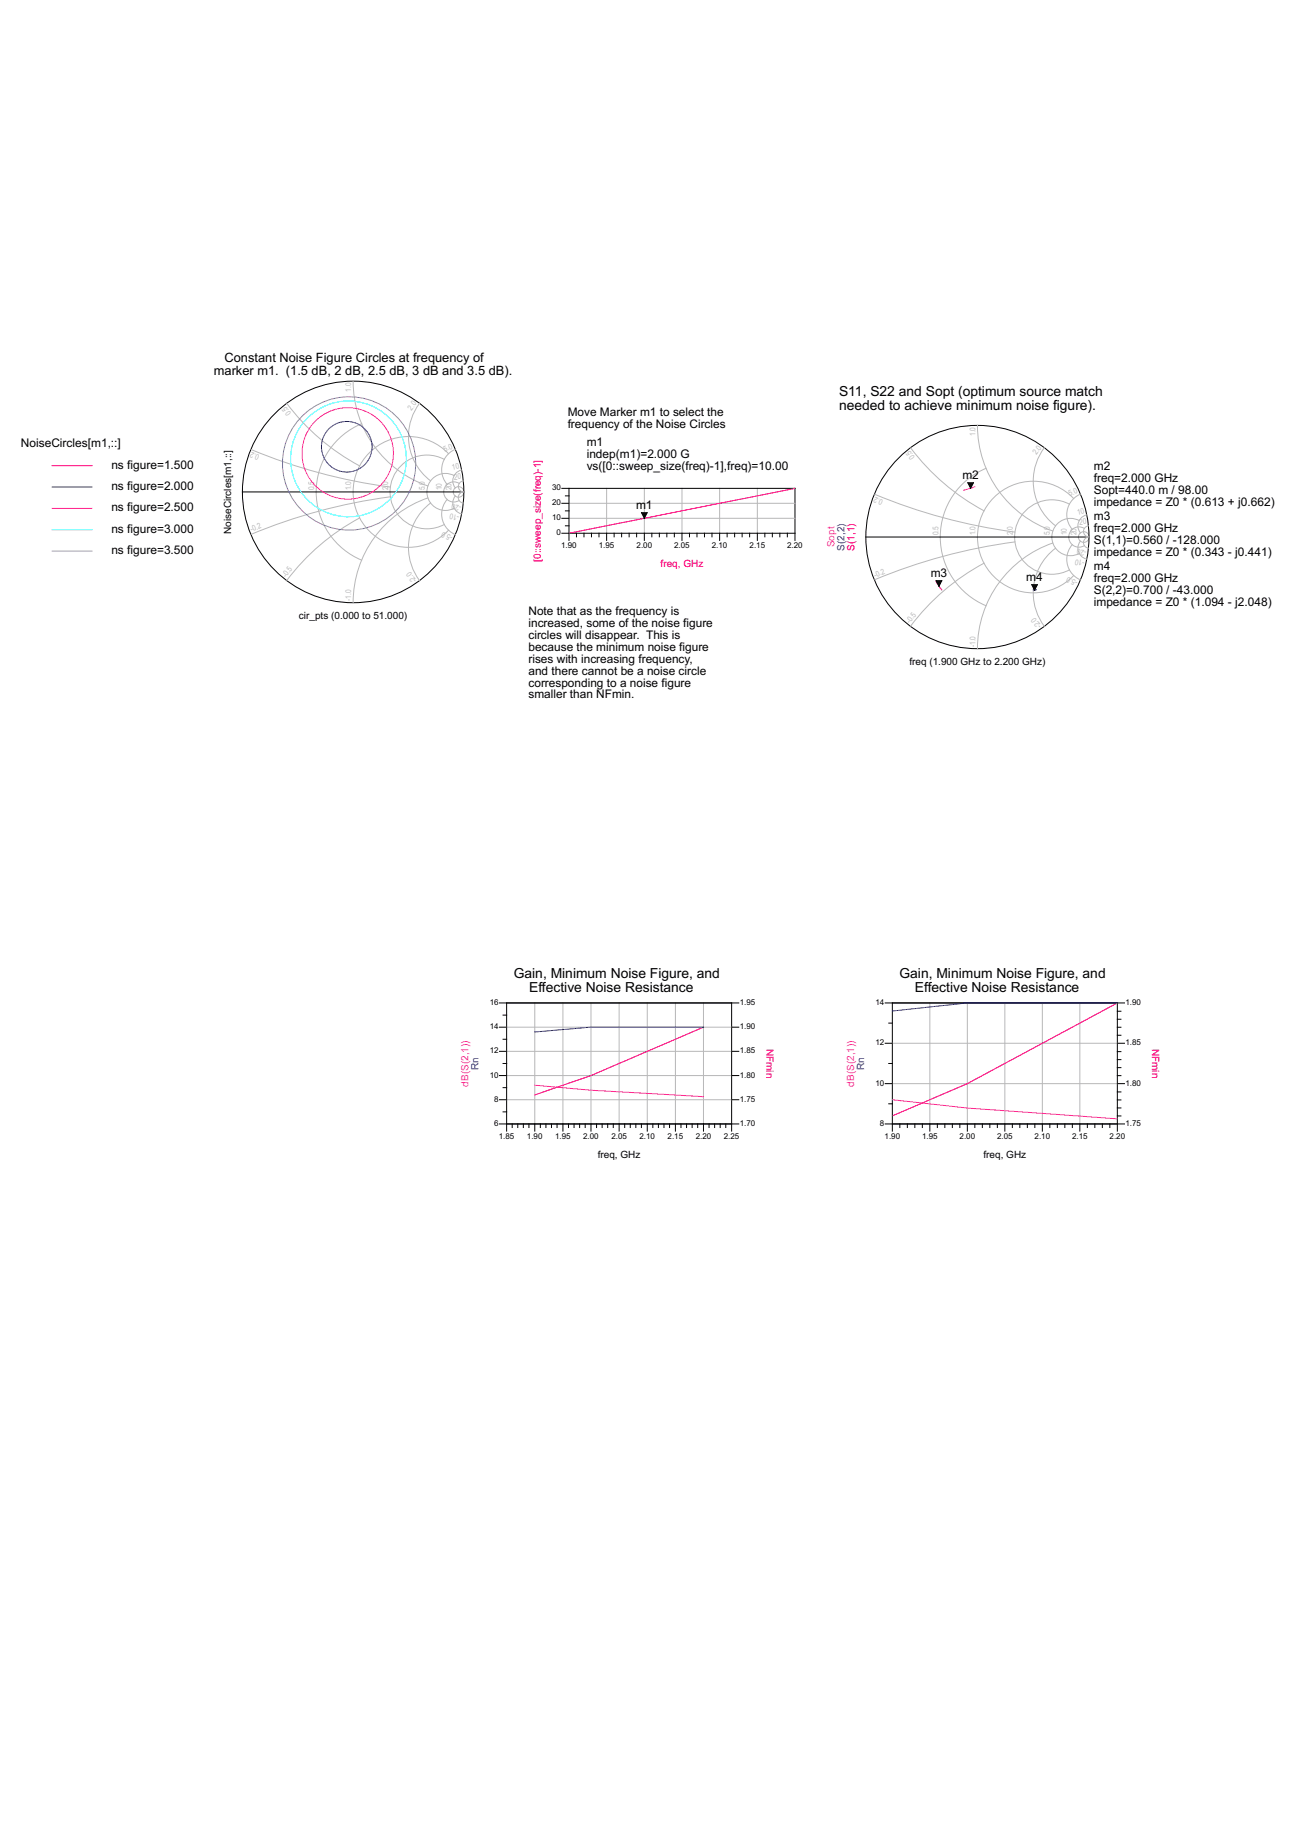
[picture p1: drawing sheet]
<svg xmlns="http://www.w3.org/2000/svg" width="210mm" height="297mm" viewBox="0 0 210 297" stroke-linecap="round" stroke-linejoin="round" font-family="sans-serif">
<g fill="none" stroke="#b8b8b8" stroke-width=".16">
<path d="M40.5 72.5a88.7 88.7 0 0 0 22.4 6M46.3 65.1a35.9 35.9 0 0 0 11.7 10M57 61.5a17.9 17.9 0 0 0 12 16.9M58.3 68.3a11.9 11.9 0 0 0-7.3 11 11.9 11.9 0 0 0 7.3 11M67.7 65a8.9 8.9 0 0 0 1.8 12.5M71.7 74.1a5.9 5.9 0 0 0-8.8 5.2 5.9 5.9 0 0 0 8.8 5.3M72.4 73.2a8.9 8.9 0 0 0-12.8-.2 8.9 8.9 0 0 0 0 12.7 8.9 8.9 0 0 0 12.8-.2M73.3 76.7a2.99 2.99 0 0 0-4.4 2.6 2.99 2.99 0 0 0 4.4 2.7M73.5 80a1.79 1.79 0 0 0 1 2.9M73.5 72.5a3.6 3.6 0 0 0-1.4 5.6M74.1 78a1.63 1.63 0 0 0-2.5 1.3 1.63 1.63 0 0 0 2.5 1.4M74.5 75.8a1.79 1.79 0 0 0-1 2.9"/>
<path d="M74.7 77.6a.89 .89 0 0 0-.8 .9 .89 .89 0 0 0 .9 .8M74.8 79.3a.9 .9 0 0 0-.9 .9 .9 .9 0 0 0 .8 .9M97.9 78.8v7.2M104 78.8v7.2M110 78.8v7.2M116.1 78.8v7.2M122.2 78.8v7.2M58 83.5a35.9 35.9 0 0 0-11.7 10.1M63 80.1a88.7 88.7 0 0 0-22.5 6.1M69 80.3a17.9 17.9 0 0 0-12 16.9M69.5 81.1a8.9 8.9 0 0 0-1.8 12.5M72.1 80.6a3.6 3.6 0 0 0 1.4 5.6"/>
<path d="M91.8 83.6h36.5M91.8 81.2h36.5"/>
<circle cx="74" cy="79.3" r=".85"/>
</g>
<g fill="none" stroke="#000" stroke-width=".16">
<path d="M39.1 79.3h35.7M90.6 78.8h37.7v8.3M91.2 80h.6M91.8 78.8v8.3M90.6 86h37.7M90.6 83.6h1.2M90.6 81.2h1.2M91.2 84.8h.6M91.2 82.4h.6M93 86v.6M94.2 86v.6M95.4 86v.6"/>
<path d="M96.6 86v.6M97.9 86v1.1M99.1 86v.6M100.3 86v.6M101.5 86v.6M102.7 86v.6M104 86v1.1M105.2 86v.6M106.4 86v.6M107.6 86v.6M108.8 86v.6M110 86v1.1"/>
<path d="M111.2 86v.6M112.5 86v.6M113.7 86v.6M114.9 86v.6M116.1 86v1.1M117.3 86v.6M118.5 86v.6M119.7 86v.6M120.9 86v.6M122.2 86v1.1M123.4 86v.6M124.6 86v.6"/>
<path d="M125.8 86v.6M127 86v.6"/>
<circle cx="57" cy="79.3" r="17.9"/>
</g>
<g fill="none" stroke="#00f" stroke-width=".16">
<path d="M8.4 78.5h6.4"/>
<circle cx="56" cy="72" r="4.1"/>
</g>
<g fill="none" stroke="#f0f" stroke-width=".16">
<path d="M8.4 82h6.4"/>
<circle cx="56.1" cy="73.1" r="7.4"/>
</g>
<g fill="none" stroke="#0ff" stroke-width=".16">
<path d="M8.4 85.4h6.4"/>
<circle cx="56.2" cy="74" r="9.3"/>
</g>
<g fill="none" stroke="#7b68ee" stroke-width=".16">
<path d="M8.4 88.9h6.4"/>
<circle cx="56.3" cy="74.7" r="10.8"/>
</g>
<path d="M8.4 75.1h6.4" fill="none" stroke="#f00" stroke-width=".16"/>
<path d="M91.8 85.9l.1 .1z" fill="#f00"/>
<path d="M128.2 78.8l-36.3 7.2" fill="none" stroke="#f00" stroke-width=".16"/>
<path d="M128.2 78.7l.1 .1z" fill="#f00"/>
<path d="M156.2 77.9h.9l-.5 .9zM103.5 82.7h.9l-.4 .9zM151 93.6h.9l-.4 .9zM166.5 94.3h.9l-.5 .9z" fill="#000"/>
<g fill="none" stroke="#000" stroke-width=".16">
<path d="M156.2 77.9h.9l-.5 .9zM103.5 82.7h.9l-.4 .9zM139.7 86.6h36M151 93.6h.9l-.4 .9zM166.5 94.3h.9l-.5 .9zM80.6 177.3h1.1M80.6 173.4h1.1M80.6 169.5h1.1M80.6 165.6h1.1M80.6 161.7h38.6M81.2 179.3h.5M81.2 175.4h.5"/>
<path d="M81.2 171.5h.5M81.2 167.6h.5M81.2 163.7h.5M81.7 161.7v20.7M118 161.7v20.7M118 177.3h1.2M118 173.4h1.2M118 169.5h1.2M118 165.6h1.2M142.8 161.7h38.6M142.8 174.7h1.2M142.8 168.2h1.2"/>
<path d="M143.4 171.5h.6M143.4 178h.6M143.4 165h.6M144 161.7v20.7M180.3 173.5h.5M180.3 165.7h.5M180.3 161.7v20.7M180.3 174.7h1.1M180.3 168.2h1.1M180.3 180h.5M180.3 178.7h.5M180.3 177.4h.5"/>
<path d="M180.3 176.1h.5M180.3 172.2h.5M180.3 170.9h.5M180.3 169.6h.5M180.3 166.9h.5M180.3 164.4h.5M180.3 163.1h.5M80.6 181.2h38.6M82.6 181.2v.6M83.5 181.2v.6M84.4 181.2v.6M85.3 181.2v.6"/>
<path d="M86.3 181.2v1.2M87.2 181.2v.6M88.1 181.2v.6M89 181.2v.6M89.9 181.2v.6M90.8 181.2v1.2M91.7 181.2v.6M92.6 181.2v.6M93.5 181.2v.6M94.4 181.2v.6M95.3 181.2v1.2M96.2 181.2v.6"/>
<path d="M97.1 181.2v.6M98 181.2v.6M98.9 181.2v.6M99.9 181.2v1.2M100.8 181.2v.6M101.7 181.2v.6M102.6 181.2v.6M103.5 181.2v.6M104.4 181.2v1.2M105.3 181.2v.6M106.2 181.2v.6M107.1 181.2v.6"/>
<path d="M108 181.2v.6M109 181.2v1.2M109.9 181.2v.6M110.8 181.2v.6M111.7 181.2v.6M112.6 181.2v.6M113.5 181.2v1.2M114.4 181.2v.6M115.3 181.2v.6M116.2 181.2v.6M117.1 181.2v.6M142.8 181.2h38.6"/>
<path d="M145.2 181.2v.6M146.4 181.2v.6M147.6 181.2v.6M148.8 181.2v.6M150 181.2v1.2M151.2 181.2v.6M152.4 181.2v.6M153.7 181.2v.6M154.9 181.2v.6M156.1 181.2v1.2M157.3 181.2v.6M158.5 181.2v.6"/>
<path d="M159.7 181.2v.6M160.9 181.2v.6M162.1 181.2v1.2M163.3 181.2v.6M164.5 181.2v.6M165.8 181.2v.6M167 181.2v.6M168.2 181.2v1.2M169.4 181.2v.6M170.6 181.2v.6M171.8 181.2v.6M173 181.2v.6"/>
<path d="M174.2 181.2v1.2M175.4 181.2v.6M176.6 181.2v.6M177.9 181.2v.6M179.1 181.2v.6"/>
<circle cx="157.7" cy="86.6" r="18"/>
</g>
<g fill="none" stroke="#b8b8b8" stroke-width=".16">
<path d="M141.1 79.7a89.4 89.4 0 0 0 22.6 6.1M146.9 72.2a36.2 36.2 0 0 0 11.9 10.2M157.7 68.6a18 18 0 0 0 12.2 17M159.1 75.5a12 12 0 0 0-7.4 11.1 12 12 0 0 0 7.4 11.1M168.5 72.2a9 9 0 0 0 1.8 12.6M174.3 79.7a3.6 3.6 0 0 0-1.3 5.7M158.8 90.8a36.2 36.2 0 0 0-11.9 10.2M163.8 87.4a89.5 89.5 0 0 0-22.7 6.1M169.9 87.6a18 18 0 0 0-12.2 17M170.3 88.4a9 9 0 0 0-1.8 12.6M172.5 81.3a6 6 0 0 0-8.8 5.3 6 6 0 0 0 8.8 5.3M173 87.8a3.6 3.6 0 0 0 1.3 5.7"/>
<path d="M173.2 80.4a9 9 0 0 0-12.8-.2 9 9 0 0 0 0 12.8 9 9 0 0 0 12.8-.2M174.1 83.9a3 3 0 0 0-4.4 2.7 3 3 0 0 0 4.4 2.7M174.3 87.3a1.8 1.8 0 0 0 1 2.9M174.9 85.2a1.64 1.64 0 0 0-2.5 1.4 1.64 1.64 0 0 0 2.5 1.4M175.3 83a1.8 1.8 0 0 0-1 2.9M175.6 84.8a.9 .9 0 0 0-.8 .9 .9 .9 0 0 0 .9 .9 .91 .91 0 0 0-.9 .8 .91 .91 0 0 0 .8 1M81.7 177.3h36.3M81.7 173.4h36.3M81.7 169.5h36.3M81.7 165.6h36.3M86.3 161.7v19.5M90.8 161.7v19.5"/>
<path d="M95.3 161.7v19.5M99.9 161.7v19.5M104.4 161.7v19.5M109 161.7v19.5M113.5 161.7v19.5M144 174.7h36.3M144 168.2h36.3M150 161.7v19.5M156.1 161.7v19.5M162.1 161.7v19.5M168.2 161.7v19.5M174.2 161.7v19.5"/>
<circle cx="174.9" cy="86.6" r=".86"/>
</g>
<path d="M151 93.7l.9 1.4M113.5 165.6l-9.1 3.9a138.8 138.8 0 0 1-17.2 6.8l-.9 .3" fill="none" stroke="#f00" stroke-width=".16"/>
<path d="M167.2 95.1l-.2 .1-.3-.1M113.5 165.6h-9.1a111.6 111.6 0 0 0-17.2 .7l-.9 .1" fill="none" stroke="#00f" stroke-width=".16"/>
<path d="M157.3 78.5l-1.8 .6M86.3 175l9 .8 18.2 1.1" fill="none" stroke="#f0f" stroke-width=".16"/>
<path d="M144 179.9h.1l-.1 .1z" fill="#f00"/>
<path d="M180.2 161.8l-18.1 9.7a75.2 75.2 0 0 1-12.1 5.8l-5.9 2.6" fill="none" stroke="#f00" stroke-width=".16"/>
<path d="M180.2 161.7h.1l-.1 .1z" fill="#f00"/>
<path d="M144 163l.1 .1z" fill="#00f"/>
<path d="M180.2 161.7h-18.1a63.8 63.8 0 0 0-10.9 .6l-7.1 .7" fill="none" stroke="#00f" stroke-width=".16"/>
<path d="M180.2 161.7l.1 .1z" fill="#00f"/>
<path d="M144 177.3v.1z" fill="#f0f"/>
<path d="M144.1 177.4a558.5 558.5 0 0 0 32.5 2.8l3.6 .2" fill="none" stroke="#f0f" stroke-width=".16"/>
<path d="M180.2 180.4l.1 .1z" fill="#f0f"/>
<g font-size="2.2">
<text x="135.4" y="63.9">S11, S22 and Sopt (optimum source match</text>
<text x="135.4" y="66.1">needed to achieve minimum noise figure).</text>
<text x="82.9" y="157.7">Gain, Minimum Noise Figure, and</text>
<text x="85.4" y="159.9">Effective Noise Resistance</text>
<text x="145.1" y="157.7">Gain, Minimum Noise Figure, and</text>
<text x="147.6" y="159.9">Effective Noise Resistance</text>
</g>
<g font-size="2.1">
<text x="36.2" y="58.4">Constant Noise Figure Circles at frequency of</text>
<text x="34.5" y="60.5">marker m1. (1.5 dB, 2 dB, 2.5 dB, 3 dB and 3.5 dB).</text>
</g>
<g font-size="1.9">
<text x="91.6" y="67.2">Move Marker m1 to select the</text>
<text x="91.6" y="69.1">frequency of the Noise Circles</text>
<text x="94.7" y="71.9">m1</text>
<text x="3.4" y="72.1">NoiseCircles[m1,::]</text>
<text x="18" y="75.6">ns figure=1.500</text>
<text x="94.7" y="73.9">indep(m1)=2.000 G</text>
<text x="94.7" y="75.8">vs([0::sweep_size(freq)-1],freq)=10.00</text>
<text x="155.3" y="77.2">m2</text>
<text x="176.5" y="75.8">m2</text>
<text x="176.5" y="77.8">freq=2.000 GHz</text>
<text x="18" y="79">ns figure=2.000</text>
<text x="18" y="82.5">ns figure=2.500</text>
<text x="102.6" y="82">m</text>
<text x="104.2" y="82">1</text>
<text x="176.5" y="83.9">m3</text>
<text x="176.5" y="79.7">Sopt=440.0 m / 98.00</text>
<text x="176.5" y="81.6">impedance = Z0 * (0.613 + j0.662)</text>
<text x="18" y="85.9">ns figure=3.000</text>
<text x="18" y="89.4">ns figure=3.500</text>
<text x="176.5" y="85.8">freq=2.000 GHz</text>
<text x="176.5" y="87.8">S(1,1)=0.560 / -128.000</text>
<text x="176.5" y="89.7">impedance = Z0 * (0.343 - j0.441)</text>
<text x="150.2" y="93">m3</text>
<text x="165.6" y="93.7">m4</text>
<text x="176.5" y="92">m4</text>
<text x="176.5" y="93.9">freq=2.000 GHz</text>
<text x="176.5" y="95.8">S(2,2)=0.700 / -43.000</text>
<text x="85.3" y="99.2">Note that as the frequency is</text>
<text x="85.3" y="101.1">increased, some of the noise figure</text>
<text x="176.5" y="97.7">impedance = Z0 * (1.094 - j2.048)</text>
<text x="85.3" y="103.1">circles will disappear. This is</text>
<text x="85.3" y="105">because the minimum noise figure</text>
<text x="85.3" y="106.9">rises with increasing frequency,</text>
<text x="85.3" y="108.8">and there cannot be a noise circle</text>
<text x="85.3" y="110.7">corresponding to a noise figure</text>
<text x="85.3" y="112.6">smaller than NFmin.</text>
</g>
<g font-size="1.6">
<text x="37.3" y="86.1" transform="rotate(-90 37.3 86.1)">NoiseCircles[m1,::]</text>
<text x="48.2" y="99.9">cir_pts (0.000 to 51.000)</text>
<text x="146.7" y="107.3">freq (1.900 GHz to 2.200 GHz)</text>
<text x="96.4" y="186.7">freq, GHz</text>
<text x="158.7" y="186.7">freq, GHz</text>
</g>
<g font-size="1.6" fill="#f0f">
<text x="134.6" y="88.2" transform="rotate(-90 134.6 88.2)">Sopt</text>
<text x="75.6" y="175.2" transform="rotate(-90 75.6 175.2)">dB(S(2,1))</text>
<text x="137.8" y="175.2" transform="rotate(-90 137.8 175.2)">dB(S(2,1))</text>
</g>
<g font-size="1.6" fill="#00f">
<text x="136.3" y="88.8" transform="rotate(-90 136.3 88.8)">S(2,2)</text>
<text x="77.2" y="172.5" transform="rotate(-90 77.2 172.5)">Rn</text>
<text x="139.4" y="172.5" transform="rotate(-90 139.4 172.5)">Rn</text>
</g>
<g font-size="1.6" fill="#f00">
<text x="137.9" y="88.8" transform="rotate(-90 137.9 88.8)">S(1,1)</text>
<text x="87.2" y="90.6" transform="rotate(-90 87.2 90.6)">[0::sweep_size(freq)-1]</text>
<text x="106.6" y="91.4">freq, GHz</text>
<text x="123.7" y="169.1" transform="rotate(90 123.7 169.1)">NFmin</text>
<text x="185.9" y="169.1" transform="rotate(90 185.9 169.1)">NFmin</text>
</g>
<g font-size="1.3" fill="#b8b8b8">
<text x="56.7" y="63.2" transform="rotate(-90 56.7 63.2)">1.0</text>
<text x="47" y="66.6" transform="rotate(-127 47 66.6)">0.5</text>
<text x="66.4" y="66.2" transform="rotate(-53 66.4 66.2)">2.0</text>
<text x="157.4" y="70.3" transform="rotate(-90 157.4 70.3)">1.0</text>
<text x="41.9" y="73.4" transform="rotate(-157 41.9 73.4)">0.2</text>
<text x="71.8" y="72.8" transform="rotate(-23 71.8 72.8)">5.0</text>
<text x="73" y="75.8" transform="rotate(-11 73 75.8)">10</text>
<text x="73.3" y="77.4" transform="rotate(-6 73.3 77.4)">20</text>
<text x="147.7" y="73.8" transform="rotate(-127 147.7 73.8)">0.5</text>
<text x="167.2" y="73.4" transform="rotate(-53 167.2 73.4)">2.0</text>
<text x="50.7" y="79.1" transform="rotate(-90 50.7 79.1)">0.5</text>
<text x="56.7" y="79.1" transform="rotate(-90 56.7 79.1)">1.0</text>
<text x="62.6" y="79.1" transform="rotate(-90 62.6 79.1)">2.0</text>
<text x="68.6" y="79.1" transform="rotate(-90 68.6 79.1)">5.0</text>
<text x="71.3" y="79.1" transform="rotate(-90 71.3 79.1)">10</text>
<text x="72.8" y="79.1" transform="rotate(-90 72.8 79.1)">20</text>
<text x="74.2" y="83.1" transform="rotate(-169 74.2 83.1)">-10</text>
<text x="74.4" y="81.4" transform="rotate(-174 74.4 81.4)">-20</text>
<text x="142.5" y="80.6" transform="rotate(-157 142.5 80.6)">0.2</text>
<text x="172.6" y="80.1" transform="rotate(-23 172.6 80.1)">5.0</text>
<text x="173.9" y="83" transform="rotate(-11 173.9 83)">10</text>
<text x="40.6" y="85.8" transform="rotate(-23 40.6 85.8)">-0.2</text>
<text x="73.1" y="86.4" transform="rotate(-157 73.1 86.4)">-5.0</text>
<text x="151.4" y="86.3" transform="rotate(-90 151.4 86.3)">0.5</text>
<text x="157.4" y="86.3" transform="rotate(-90 157.4 86.3)">1.0</text>
<text x="163.4" y="86.3" transform="rotate(-90 163.4 86.3)">2.0</text>
<text x="169.4" y="86.3" transform="rotate(-90 169.4 86.3)">5.0</text>
<text x="172.1" y="86.3" transform="rotate(-90 172.1 86.3)">10</text>
<text x="173.7" y="86.3" transform="rotate(-90 173.7 86.3)">20</text>
<text x="174.2" y="84.6" transform="rotate(-6 174.2 84.6)">20</text>
<text x="175.3" y="88.7" transform="rotate(-174 175.3 88.7)">-20</text>
<text x="46.1" y="93.2" transform="rotate(-53 46.1 93.2)">-0.5</text>
<text x="67.3" y="93.6" transform="rotate(-127 67.3 93.6)">-2.0</text>
<text x="141.2" y="93.1" transform="rotate(-23 141.2 93.1)">-0.2</text>
<text x="174" y="93.7" transform="rotate(-157 174 93.7)">-5.0</text>
<text x="175" y="90.4" transform="rotate(-169 175 90.4)">-10</text>
<text x="56.7" y="96.9" transform="rotate(-90 56.7 96.9)">-1.0</text>
<text x="146.8" y="100.6" transform="rotate(-53 146.8 100.6)">-0.5</text>
<text x="168.1" y="101" transform="rotate(-127 168.1 101)">-2.0</text>
<text x="157.4" y="104.4" transform="rotate(-90 157.4 104.4)">-1.0</text>
</g>
<g font-size="1.3">
<text x="89.1" y="83.9">10</text>
<text x="89.1" y="81.5">20</text>
<text x="89.1" y="79.1">30</text>
<text x="89.8" y="86.3">0</text>
<text x="90.5" y="88.4">1.90</text>
<text x="96.6" y="88.4">1.95</text>
<text x="102.7" y="88.4">2.00</text>
<text x="108.8" y="88.4">2.05</text>
<text x="114.8" y="88.4">2.10</text>
<text x="120.9" y="88.4">2.15</text>
<text x="127" y="88.4">2.20</text>
<text x="79" y="166">14</text>
<text x="79" y="162.1">16</text>
<text x="119.3" y="166">1.90</text>
<text x="119.3" y="162.1">1.95</text>
<text x="141.2" y="162.1">14</text>
<text x="181.6" y="162.1">1.90</text>
<text x="79" y="173.8">10</text>
<text x="79" y="169.9">12</text>
<text x="119.3" y="173.8">1.80</text>
<text x="119.3" y="169.9">1.85</text>
<text x="141.2" y="168.6">12</text>
<text x="181.6" y="168.6">1.85</text>
<text x="79.7" y="177.7">8</text>
<text x="119.3" y="177.7">1.75</text>
<text x="141.2" y="175.1">10</text>
<text x="181.6" y="175.1">1.80</text>
<text x="79.7" y="181.6">6</text>
<text x="80.5" y="183.7">1.85</text>
<text x="85" y="183.7">1.90</text>
<text x="89.6" y="183.7">1.95</text>
<text x="94.1" y="183.7">2.00</text>
<text x="98.6" y="183.7">2.05</text>
<text x="103.2" y="183.7">2.10</text>
<text x="107.7" y="183.7">2.15</text>
<text x="112.2" y="183.7">2.20</text>
<text x="116.8" y="183.7">2.25</text>
<text x="119.3" y="181.6">1.70</text>
<text x="142" y="181.6">8</text>
<text x="142.7" y="183.7">1.90</text>
<text x="148.8" y="183.7">1.95</text>
<text x="154.8" y="183.7">2.00</text>
<text x="160.9" y="183.7">2.05</text>
<text x="166.9" y="183.7">2.10</text>
<text x="173" y="183.7">2.15</text>
<text x="179" y="183.7">2.20</text>
<text x="181.6" y="181.6">1.75</text>
</g>
</svg>
